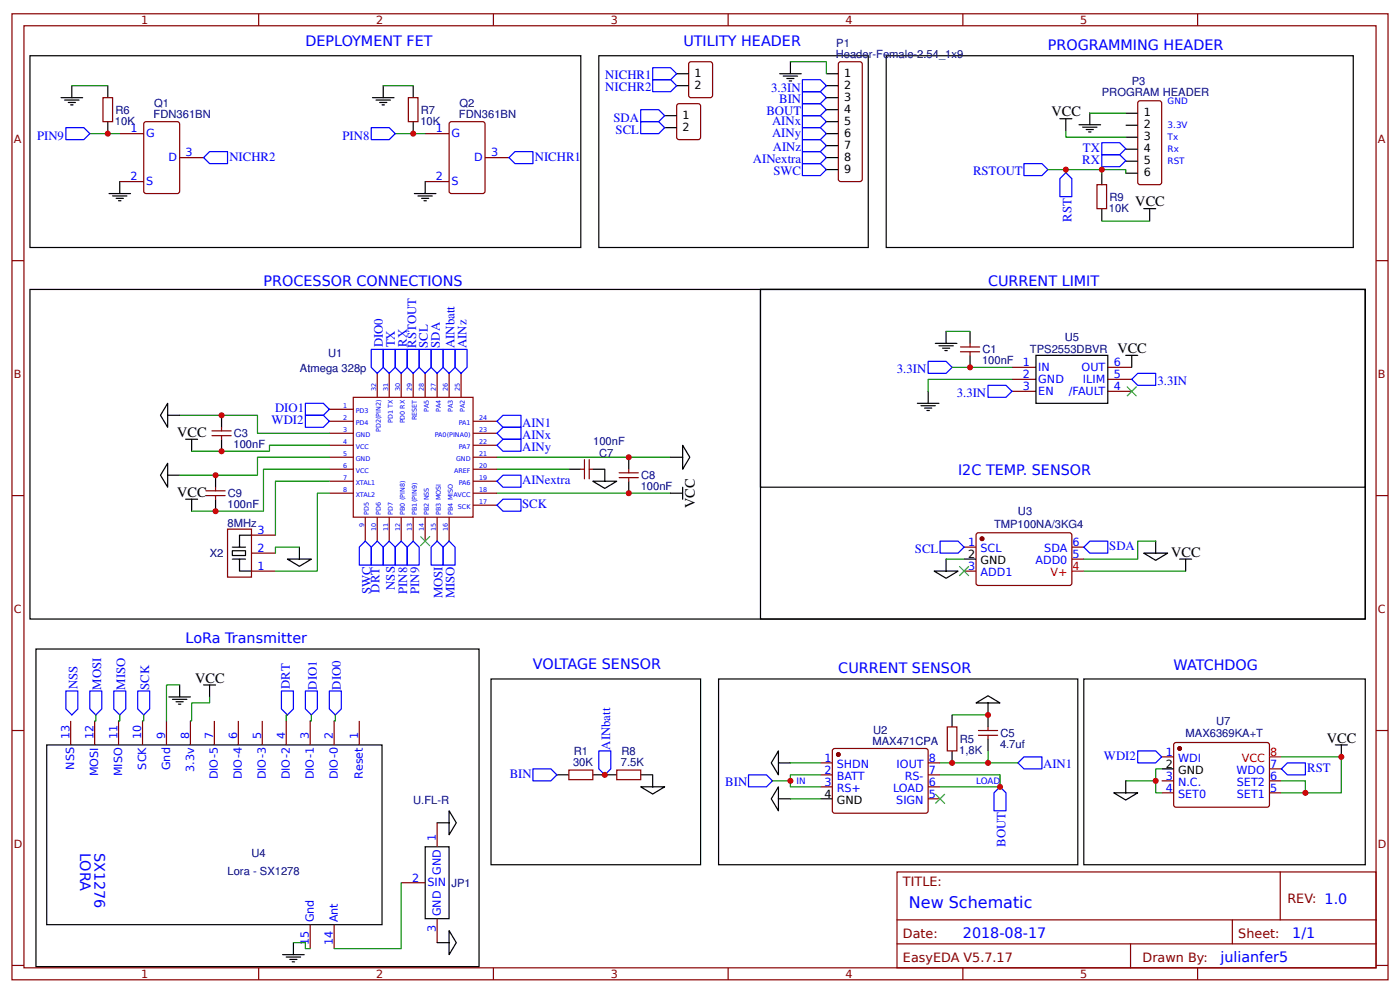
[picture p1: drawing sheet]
<svg xmlns="http://www.w3.org/2000/svg" width="309mm" height="219mm" viewBox="0 0 309 219" stroke-linecap="round" stroke-linejoin="round" font-family="sans-serif">
<g fill="none" stroke="#800" stroke-width=".26">
<path d="M2.6 3h304.1v213.3h-304.1zM5.3 5.7h298.7v208h-298.7zM57.1 3v2.7M109 3v2.7M152.4 13.7l4.5-.1 .5 .3v7.1l-.2 .5-4.5 .1-.5-.3-.1-7.1zM160.9 3v2.7M185.3 13.9l.4-.3h4.3l.4 .3 .1 .3v25.4l-.1 .2-.4 .3h-4.3l-.4-.3-.1-.2zM212.7 3v2.7M264.6 3v2.7M22.8 21.6h2.1v5.3h-2.1zM26.5 29.5h5.2M32 26.9h7.2l.4 .2 .1 15.1-.3 .5h-7.1l-.5-.2-.1-15.1z"/>
<path d="M39.7 34.8h5.3M90.2 21.6h2.1v5.3h-2.1zM93.9 29.5h5.3M99.5 26.9h7.1l.5 .2 .1 15.1-.3 .5h-7.2l-.4-.2-.1-15.1zM107.2 34.8h5.2M149.8 23l4.5-.1 .4 .2 .1 7.2-.3 .5h-4.5l-.4-.2-.1-7.2zM251.6 22.3l4.5-.1 .3 .1 .2 .5v17.4v.3l-.5 .3h-4.2l-.3-.1-.2-.5v-17.4zM2.6 57.5h2.7M26.5 40.1h5.2M93.9 40.1h5.3M242.4 40.8h2.1v5.3h-2.1zM304 57.5h2.7"/>
<path d="M212.2 76.6h4.2M212.2 77.7h4.2M214.3 75.8v.8M214.3 77.7v.7M46.8 95.1h4.3M46.8 96.2h4.3M48.9 94.3v.8M48.9 96.2v.8M72.8 90.4h5.3M72.8 93h5.3M72.8 95.6h5.3M72.8 98.3h5.3"/>
<path d="M78.1 87.7h26.4v26.5h-26.4zM83.3 82.4v5.3M86 82.4v5.3M88.6 82.4v5.3M91.3 82.4v5.3M93.9 82.4v5.3M96.6 82.4v5.3M99.2 82.4v5.3M101.9 82.4v5.3M104.5 93h5.3M104.5 95.6h5.3M104.5 98.3h5.3"/>
<path d="M223.6 81.1h5.3M223.6 83.7h5.3M223.6 86.4h5.3M244.7 81.1h5.3M244.7 83.7h5.3M244.7 86.4h5.3M2.6 109.4h2.7M45.5 109.4h4.2M45.5 108.3h4.2M47.6 107.6v.7M47.6 109.4v.8M50.3 116.8h5.3v10.6h-5.3z"/>
<path d="M55.6 118.1h5.3M72.8 100.9h5.3M72.8 103.6h5.3M72.8 106.2h5.3M72.8 108.9h5.3M80.7 114.2v5.3M83.3 114.2v5.3M86 114.2v5.3M88.6 114.2v5.3M91.3 114.2v5.3M93.9 114.2v5.3M96.6 114.2v5.3"/>
<path d="M99.2 114.2v5.3M104.5 100.9h5.3M104.5 103.6h5.3M104.5 106.2h5.3M104.5 108.9h5.3M104.5 111.5h5.3M128.3 103.6h.8M129.1 101.5v4.2M130.2 103.6h.8M130.2 101.5v4.2M136.8 104.4h4.2M136.8 105.4h4.2"/>
<path d="M138.9 103.6v.8M138.9 105.4v.8M215.7 117.9l.5-.3 20.3 .1 .3 .4-.1 10.9-.4 .2h-20.4l-.3-.5zM304 109.4h2.7M55.6 126.1h5.3M55.6 122.1h5.3M213 126.1h2.6M213 120.8h2.6M236.8 120.8h2.6M236.8 123.4h2.6M15.6 159.1v5.3M20.9 159.1v5.3"/>
<path d="M26.2 159.1v5.3M31.5 159.1v5.3M36.8 159.1v5.3M42.1 159.1v5.3M47.4 159.1v5.3M52.7 159.1v5.3M57.9 159.1v5.3M63.2 159.1v5.3M68.5 159.1v5.3M73.8 159.1v5.3M79.4 159.1v5.3M2.6 161.3h2.7"/>
<path d="M125.7 170h5.3v2.1h-5.3zM136.3 170h5.3v2.1h-5.3zM181.2 168.4h2.7M181.2 171.1h2.7M181.2 173.7h2.7M184 165.5l.4-.3 20.4 .1 .3 .5-.1 13.5-.5 .2-20.4-.1-.2-.4zM205.1 168.4h2.6M205.1 171.1h2.6M205.1 173.7h2.6M205.1 176.3h2.6M209.3 160.5h2.1v5.3h-2.1zM216.2 161.3h4.2"/>
<path d="M216.2 162.3h4.2M218.3 160.5v.8M218.3 162.3v.8M256.6 167.1h2.7M256.6 172.4h2.7M256.6 175h2.7M259.4 164.2l.4-.3 20.4 .1 .3 .4-.1 13.5-.5 .3-20.3-.1-.3-.4zM280.5 172.4h2.6M280.5 175h2.6M280.5 169.7h2.6M304 161.3h2.7M88.6 194.9h5.3"/>
<path d="M96.6 181.6v5.3M198.2 192.5h105.8v21.2h-105.8zM282.8 192.5v10.6M2.6 213.1h2.7M57.1 213.7v2.6M68.5 204.1v5.3M73.8 204.1v5.3M96.6 202.8v5.3M109 213.7v2.6M160.9 213.7v2.6M198.2 203.1h105.8M198.2 208.4h105.8"/>
<path d="M212.7 213.7v2.6M249.8 208.4v5.3M264.6 213.7v2.6M272.3 203.1v5.3M304 213.1h2.7"/>
</g>
<g fill="none" stroke="#080" stroke-width=".26">
<path d="M15.9 18.9h7.9M84.7 18.9h6.6M174.6 13.6h8v2.7M19.8 29.5h6.7M87.3 29.5h6.6M231.5 37.4h4v.8M235.5 29v1.3h13.2M235.5 37.4h7.9v.8M240.8 25h7.9M243.4 37.4h5.3v.8M243.4 48.8h10.6M209 73.2h5.3"/>
<path d="M39.7 91.7h17.2v3.9h15.9M72.8 98.3h-13.3v1.3h-17.2M210.3 81.1h13.3M223.6 83.7h-18.5v2.7M72.8 100.9h-15.9v4h-17.2M72.8 106.2h-11.9v11.9M72.8 103.6h-14.6v9.2h-15.9M72.8 108.9h-2.7v17.2h-9.2M109.8 100.9h38.4M109.8 108.9h38.4M109.8 103.6h15.9M255.3 119.5h-3.9v3.9h-12"/>
<path d="M66.1 120.8h-5.2v1.3M209 123.4h4M239.4 126.1h22.5M21.2 157.8v1.3h-.3M26.5 157.8v1.3h-.3M31.7 157.8v1.3h-.2M39.7 151.2h-2.9v7.9M46.3 153.9v1.3h-4v3.9h-.2M63.5 157.8h-.3v1.3M68.8 157.8v1.3h-.3M74.1 157.8v1.3h-.3M210.3 157.8h8"/>
<path d="M170.7 172.4h3.9M174.6 176.3h6.6M174.6 168.4h6.6M181.2 171.1h-6.6v2.6h6.6M207.7 171.1h13.2v2.6h-13.2M207.7 168.4h17.2M218.3 165.8v2.6M248.7 172.4h6.6v2.6h1.3M256.6 169.7h-1.3v2.7M283.1 172.4h5.3v2.6M283.1 167.1h13.2v7.9h-13.2M88.6 194.9v14.5h-14.8"/>
<path d="M64.8 208.1h2.7v1.3h1"/>
</g>
<g fill="none" stroke="#000" stroke-width=".26">
<path d="M6.6 12.3h121.7v42.3h-121.7zM15.9 18.9v2.7M23.8 18.9v2.7M84.7 18.9v2.7M91.3 18.9v2.7M132.3 12.3h59.5v42.3h-59.5zM149.5 16.3h2.6M149.5 18.9h2.6M172.2 16.3h4.8M173 16.8h3.2M173.8 17.3h1.6M174.4 17.9h.5"/>
<path d="M174.6 13.6v2.7M182.6 16.3h2.6M182.6 18.9h2.6M195.8 12.3h103.2v42.3h-103.2zM13.5 21.6h4.8M14.3 22.1h3.2M15.1 22.6h1.6M15.6 23.2h.5M23.8 26.9v2.6M82.3 21.6h4.7M83.1 22.1h3.2M83.9 22.6h1.6"/>
<path d="M84.4 23.2h.5M91.3 26.9v2.6M146.8 25.5h2.7M146.8 28.2h2.7M182.6 21.6h2.6M182.6 24.2h2.6M182.6 26.9h2.6M182.6 29.5h2.6M182.6 32.1h2.6M182.6 34.8h2.6M182.6 37.4h2.6M234.2 26.2h2.6"/>
<path d="M235.5 26.2v2.7M238.4 27.5h4.7M239.2 28.1h3.2M240 28.6h1.6M240.5 29.1h.5M240.8 24.9v2.6M243.4 38.2v2.7M248.7 25h2.7M248.7 27.6h2.7M248.7 30.3h2.7M248.7 32.9h2.7M248.7 35.6h2.7"/>
<path d="M248.7 38.2h2.7M24.1 42.7h4.7M24.9 43.3h3.1M25.7 43.8h1.6M26.2 44.3h.5M26.5 40.1v2.6M91.5 42.7h4.8M92.3 43.3h3.2M93.1 43.8h1.6M93.7 44.3h.5M93.9 40.1v2.6M243.4 46.2v2.6"/>
<path d="M252.7 46.1h2.6M254 46.1v2.6M6.6 63.9h295v72.8h-295zM168 63.9h133.6v72.8h-133.6zM168 63.9h133.6v43.7h-133.6zM206.6 75.8h4.8M207.4 76.3h3.2M208.2 76.9h1.6M208.8 77.4h.5M209 73.2v2.6M214.3 73.2v2.6M214.3 78.4v2.7"/>
<path d="M228.9 78.4h15.8v10.6h-15.8zM248.7 78.4h2.7M250 78.4v2.7M37 89v5.3l-1.5-2.6zM37 91.7h2.7M41 97h2.7M42.3 97v2.6M48.9 91.7v2.6M48.9 97v2.6M150.8 98.3l1.6 2.6-1.6 2.7zM202.7 89h4.7M203.5 89.6h3.1"/>
<path d="M204.3 90.1h1.5M204.8 90.6h.5M205.1 86.4v2.6M37 102.3v5.3l-1.5-2.7zM37 104.9h2.7M41 110.2h2.7M42.3 110.2v2.6M47.6 104.9v2.7M47.6 110.2v2.6M55.6 118.1h-2.7v2.7M125.7 103.6h2.6M131 106.2h5.3l-2.7 1.6z"/>
<path d="M131 103.6h2.6v2.6M138.9 100.9v2.7M138.9 106.2v2.7M148.2 100.9h2.6M148.2 108.9h2.6M150.8 107.6v2.6M255.3 119.5v2.6M51.3 121.6h2.9v1h-2.9zM51.3 120.8h2.9M51.3 123.4h2.9M52.9 123.4v2.7h2.7M63.5 123.4h5.3l-2.7 1.6z"/>
<path d="M66.1 120.8v2.6M206.4 126.1h5.3l-2.7 1.6zM209 123.4v2.7M213 123.4h2.6M252.7 122.1h5.3l-2.7 1.6zM260.6 123.4h2.7M261.9 123.4v2.7M7.9 143.3h97.9v70.1h-97.9zM37.3 153.9h4.8M38.1 154.4h3.2M38.9 154.9h1.6M39.4 155.4h.6"/>
<path d="M39.7 151.2v2.7M45 151.2h2.6M46.3 151.2v2.7M108.5 149.9h46.3v41h-46.3zM158.7 149.9h79.4v41h-79.4zM210.3 157.8v2.7M215.6 155.2l2.7-1.6 2.6 1.6zM218.3 155.2v5.3M239.4 149.9h62.2v41h-62.2zM10.3 164.4h74.1v39.7h-74.1zM99.2 179l1.6 2.6-1.6 2.7zM123 171.1h2.7"/>
<path d="M131 171.1h5.3M141.6 173.7h5.2l-2.6 1.6zM141.6 171.1h2.6v2.6M172 173.7v5.3l-1.6-2.7zM172 165.8v5.3l-1.6-2.7zM172 176.3h2.6M172 168.4h2.6M181.2 176.3h2.7M210.3 165.8v2.6M218.3 163.1v2.7M246.1 175h5.3l-2.7 1.6zM248.7 172.4v2.6"/>
<path d="M256.6 169.7h2.7M295 164.4h2.7M296.3 164.4v2.7M93.9 186.9h5.3v15.9h-5.3zM96.6 181.6h2.6M62.4 210.7h4.8M63.2 211.3h3.2M64 211.8h1.6M64.6 212.3h.5M64.8 208.1v2.6M96.6 208.1h2.6M99.2 205.4l1.6 2.7-1.6 2.6z"/>
</g>
<g fill="#800" stroke="#800" stroke-width=".26">
<circle cx="185.2" cy="166.6" r=".4"/>
<circle cx="260.6" cy="165.2" r=".4"/>
<circle cx="217" cy="118.9" r=".4"/>
</g>
<g fill="none" stroke="#00f" stroke-width=".26">
<path d="M144.2 14.9h4l1.3 1.4-1.3 1.3h-4zM144.2 17.6h4l1.3 1.3-1.3 1.3h-4zM177.3 17.6h3.9l1.4 1.3-1.4 1.3h-3.9zM14.6 28.2h3.9l1.3 1.3-1.3 1.3h-3.9zM45 34.8l1.3-1.3h4v2.6h-4zM82 28.2h4l1.3 1.3-1.3 1.3h-4zM112.4 34.8l1.4-1.3h3.9v2.6h-3.9zM141.6 24.2h3.9l1.3 1.3-1.3 1.4h-3.9zM141.6 26.9h3.9l1.3 1.3-1.3 1.3h-3.9zM177.3 36.1h3.9l1.4 1.3-1.4 1.4h-3.9zM177.3 20.2h3.9l1.4 1.4-1.4 1.3h-3.9zM177.3 22.9h3.9l1.4 1.3-1.4 1.3h-3.9z"/>
<path d="M177.3 28.2h3.9l1.4 1.3-1.4 1.3h-3.9zM177.3 25.5h3.9l1.4 1.4-1.4 1.3h-3.9zM177.3 30.8h3.9l1.4 1.3-1.4 1.4h-3.9zM177.3 33.5h3.9l1.4 1.3-1.4 1.3h-3.9zM226.2 36.1h4l1.3 1.3-1.3 1.4h-4zM235.5 38.1l1.3 1.3v4h-2.6v-4zM243.4 34.2h4l1.3 1.3-1.3 1.3h-4zM243.4 31.5h4l1.3 1.3-1.3 1.4h-4zM82 77.1h2.7v4l-1.4 1.3-1.3-1.3zM84.7 77.1h2.6v4l-1.3 1.3-1.3-1.3zM87.3 77.1h2.7v4l-1.4 1.3-1.3-1.3zM90 77.1h2.6v4l-1.3 1.3-1.3-1.3z"/>
<path d="M92.6 77.1h2.6v4l-1.3 1.3-1.3-1.3zM95.2 77.1h2.7v4l-1.3 1.3-1.4-1.3zM97.9 77.1h2.6v4l-1.3 1.3-1.3-1.3zM100.5 77.1h2.7v4l-1.3 1.3-1.4-1.3zM205.1 79.8h3.9l1.3 1.3-1.3 1.3h-3.9zM67.5 91.7h3.9l1.4 1.3-1.4 1.3h-3.9zM67.5 89h3.9l1.4 1.4-1.4 1.3h-3.9zM111.1 91.7h4v2.6h-4l-1.3-1.3zM111.1 94.3h4v2.7h-4l-1.3-1.4zM111.1 97h4v2.6h-4l-1.3-1.3zM218.3 85.1h3.9l1.4 1.3-1.4 1.3h-3.9zM251.4 82.4h3.9v2.7h-3.9l-1.4-1.4z"/>
<path d="M80.7 119.5l1.3 1.3v4h-2.6v-4zM88.6 119.5l1.4 1.3v4h-2.7v-4zM91.3 119.5l1.3 1.3v4h-2.6v-4zM96.6 119.5l1.3 1.3v4h-2.7v-4zM99.2 119.5l1.3 1.3v4h-2.6v-4zM109.8 106.2l1.3-1.3h4v2.7h-4zM111.1 110.2h4v2.6h-4l-1.3-1.3zM207.7 119.5h4l1.3 1.3-1.3 1.3h-4zM82 120.8l1.3-1.3 1.4 1.3v4h-2.7zM84.7 120.8l1.3-1.3 1.3 1.3v4h-2.6zM239.4 120.8l1.4-1.3h3.9v2.6h-3.9zM14.6 152.5h2.6v4l-1.3 1.3-1.3-1.3z"/>
<path d="M19.8 152.5h2.7v4l-1.3 1.3-1.4-1.3zM25.1 152.5h2.7v4l-1.3 1.3-1.4-1.3zM30.4 152.5h2.7v4l-1.4 1.3-1.3-1.3zM62.2 152.5h2.6v4l-1.3 1.3-1.3-1.3zM67.5 152.5h2.6v4l-1.3 1.3-1.3-1.3zM72.8 152.5h2.6v4l-1.3 1.3-1.3-1.3zM117.7 169.7h4l1.3 1.4-1.3 1.3h-4zM132.3 165.8h2.6v3.9l-1.3 1.4-1.3-1.4zM165.4 171.1h3.9l1.4 1.3-1.4 1.3h-3.9zM220.9 173.7l1.3 1.3v4h-2.6v-4zM226.2 167.1h4v2.6h-4l-1.3-1.3zM251.4 165.8h3.9l1.3 1.3-1.3 1.3h-3.9z"/>
<path d="M283.1 169.7l1.3-1.3h4v2.7h-4z"/>
</g>
<path d="M236.8 126.1h2.6M280.5 167.1h2.6" fill="none" stroke="#f00" stroke-width=".26"/>
<g fill="#000" stroke="#3c3" stroke-width=".26">
<path d="M249 85.3l2.1 2.1zM251.1 85.3l-2.1 2.1z"/>
<path d="M92.9 118.4l2.1 2.1zM95 118.4l-2.1 2.1z"/>
<path d="M211.9 125l2.1 2.1zM214 125l-2.1 2.1z"/>
<path d="M206.6 175.3l2.2 2.1zM208.8 175.3l-2.2 2.1z"/>
</g>
<g fill="#c00">
<circle cx="138.9" cy="108.9" r=".66"/>
<circle cx="138.9" cy="100.9" r=".66"/>
<circle cx="91.3" cy="29.5" r=".66"/>
<circle cx="296.3" cy="167.1" r=".66"/>
<circle cx="255.3" cy="172.4" r=".66"/>
<circle cx="133.6" cy="171.1" r=".66"/>
<circle cx="174.6" cy="172.4" r=".66"/>
<circle cx="218.3" cy="168.4" r=".66"/>
<circle cx="210.3" cy="168.4" r=".66"/>
<circle cx="243.4" cy="37.4" r=".66"/>
<circle cx="218.3" cy="157.8" r=".66"/>
<circle cx="47.6" cy="104.9" r=".66"/>
<circle cx="48.9" cy="91.7" r=".66"/>
<circle cx="220.9" cy="173.7" r=".66"/>
<circle cx="23.8" cy="29.5" r=".66"/>
<circle cx="288.4" cy="175" r=".66"/>
<circle cx="235.5" cy="37.4" r=".66"/>
<circle cx="47.6" cy="112.8" r=".66"/>
<circle cx="48.9" cy="99.6" r=".66"/>
<circle cx="214.3" cy="81.1" r=".66"/>
</g>
<text font-size="3.5" fill="#00f" x="200.8" y="200.4">New Schematic</text>
<g font-size="3.2" fill="#00f">
<text x="67.5" y="10.2">DEPLOYMENT FET</text>
<text x="151" y="10.2">UTILITY HEADER</text>
<text x="231.5" y="11">PROGRAMMING HEADER</text>
<text x="58.2" y="63.1">PROCESSOR CONNECTIONS</text>
<text x="218.3" y="63.2">CURRENT LIMIT</text>
<text x="211.7" y="104.9">I2C TEMP. SENSOR</text>
<text x="41" y="141.9">LoRa Transmitter</text>
<text x="117.7" y="147.8">VOLTAGE SENSOR</text>
<text x="185.2" y="148.6">CURRENT SENSOR</text>
<text x="259.3" y="147.8">WATCHDOG</text>
<text x="17.7" y="188.3" transform="rotate(90 17.7 188.3)">LORA</text>
<text x="20.9" y="188.3" transform="rotate(90 20.9 188.3)">SX1276</text>
<text x="212.7" y="207">2018-08-17</text>
<text x="285.5" y="207">1/1</text>
<text x="269.6" y="212.3">julianfer5</text>
</g>
<g font-size="3.2">
<text x="232.3" y="25.7">VCC</text>
<text x="250.8" y="45.5">VCC</text>
<text x="246.9" y="77.9">VCC</text>
<text x="39.2" y="96.4">VCC</text>
<text x="39.2" y="109.7">VCC</text>
<text x="153.5" y="112.2" transform="rotate(-90 153.5 112.2)">VCC</text>
<text x="258.8" y="122.9">VCC</text>
<text x="43.1" y="150.7">VCC</text>
<text x="293.2" y="163.9">VCC</text>
</g>
<g font-size="2.8" fill="#00f">
<text x="133.7" y="17.5">NICHR1</text>
<text x="133.7" y="20.1">NICHR2</text>
<text x="170.4" y="20.2">3.3IN</text>
<text x="172.1" y="22.8">BIN</text>
<text x="135.5" y="26.9">SDA</text>
<text x="136" y="29.5">SCL</text>
<text x="169.3" y="25.4">BOUT</text>
<text x="170.6" y="27.6">AINx</text>
<text x="8.2" y="30.8">PIN9</text>
<text x="50.7" y="35.4">NICHR2</text>
<text x="75.7" y="30.8">PIN8</text>
<text x="118.1" y="35.4">NICHR1</text>
<text x="166.3" y="36">AINextra</text>
<text x="170.6" y="30.2">AINy</text>
<text x="170.7" y="33.3">AINz</text>
<text x="239.2" y="33.5">TX</text>
<text x="170.9" y="38.7">SWC</text>
<text x="215" y="38.7">RSTOUT</text>
<text x="239.1" y="36.1">RX</text>
<text x="236.7" y="49" transform="rotate(-90 236.7 49)">RST</text>
<text x="84.6" y="76.7" transform="rotate(-90 84.6 76.7)">DIO0</text>
<text x="87.2" y="76.7" transform="rotate(-90 87.2 76.7)">TX</text>
<text x="89.8" y="76.6" transform="rotate(-90 89.8 76.6)">RX</text>
<text x="91.9" y="76.7" transform="rotate(-90 91.9 76.7)">RSTOUT</text>
<text x="94.5" y="76.7" transform="rotate(-90 94.5 76.7)">SCL</text>
<text x="97.1" y="76.8" transform="rotate(-90 97.1 76.8)">SDA</text>
<text x="100.4" y="76.9" transform="rotate(-90 100.4 76.9)">AINbatt</text>
<text x="103" y="76.9" transform="rotate(-90 103 76.9)">AINz</text>
<text x="198.1" y="82.4">3.3IN</text>
<text x="211.4" y="87.7">3.3IN</text>
<text x="255.7" y="85.1">3.3IN</text>
<text x="60" y="93.6">WDI2</text>
<text x="60.8" y="91">DIO1</text>
<text x="115.4" y="94.2">AIN1</text>
<text x="115.4" y="96.8">AINx</text>
<text x="115.4" y="99.5">AINy</text>
<text x="115.4" y="106.9">AINextra</text>
<text x="115.4" y="112.2">SCK</text>
<text x="202.1" y="122.1">SCL</text>
<text x="245.1" y="121.3">SDA</text>
<text x="81.9" y="131.1" transform="rotate(-90 81.9 131.1)">SWC</text>
<text x="83.9" y="130.8" transform="rotate(-90 83.9 130.8)">DRT</text>
<text x="87.2" y="130.2" transform="rotate(-90 87.2 130.2)">NSS</text>
<text x="90" y="131.1" transform="rotate(-90 90 131.1)">PIN8</text>
<text x="92.6" y="131.1" transform="rotate(-90 92.6 131.1)">PIN9</text>
<text x="97.8" y="132.1" transform="rotate(-90 97.8 132.1)">MOSI</text>
<text x="100.4" y="132.1" transform="rotate(-90 100.4 132.1)">MISO</text>
<text x="17.1" y="152.2" transform="rotate(-90 17.1 152.2)">NSS</text>
<text x="22.4" y="152.2" transform="rotate(-90 22.4 152.2)">MOSI</text>
<text x="27.7" y="152.2" transform="rotate(-90 27.7 152.2)">MISO</text>
<text x="33" y="152.3" transform="rotate(-90 33 152.3)">SCK</text>
<text x="64" y="152.1" transform="rotate(-90 64 152.1)">DRT</text>
<text x="70" y="152.2" transform="rotate(-90 70 152.2)">DIO1</text>
<text x="75.3" y="152.2" transform="rotate(-90 75.3 152.2)">DIO0</text>
<text x="134.8" y="165.5" transform="rotate(-90 134.8 165.5)">AINbatt</text>
<text x="243.9" y="167.7">WDI2</text>
<text x="112.6" y="171.8">BIN</text>
<text x="160.2" y="173.6">BIN</text>
<text x="230.5" y="169.6">AIN1</text>
<text x="288.8" y="170.4">RST</text>
<text x="222.1" y="186.9" transform="rotate(-90 222.1 186.9)">BOUT</text>
</g>
<g font-size="2.8" fill="#800">
<text x="199.5" y="195.7">TITLE:</text>
<text x="284.4" y="199.4">REV: 1.0</text>
<text x="199.5" y="207">Date:</text>
<text x="273.6" y="207">Sheet:</text>
<text x="199.5" y="212.3">EasyEDA V5.7.17</text>
<text x="252.4" y="212.3">Drawn By:</text>
</g>
<g font-size="2.5" fill="#800">
<text x="31.2" y="5.3">1</text>
<text x="83.1" y="5.3">2</text>
<text x="134.9" y="5.3">3</text>
<text x="186.8" y="5.3">4</text>
<text x="238.7" y="5.3">5</text>
<text x="3" y="31.6">A</text>
<text x="304.4" y="31.6">A</text>
<text x="3" y="83.5">B</text>
<text x="304.4" y="83.5">B</text>
<text x="3" y="135.3">C</text>
<text x="304.4" y="135.3">C</text>
<text x="3" y="187.2">D</text>
<text x="304.4" y="187.2">D</text>
<text x="31.2" y="215.9">1</text>
<text x="83.1" y="215.9">2</text>
<text x="134.9" y="215.9">3</text>
<text x="186.8" y="215.9">4</text>
<text x="238.7" y="215.9">5</text>
</g>
<g font-size="2.5" fill="#000080">
<text x="184.8" y="10.4">P1</text>
<text x="184.7" y="12.8">Header-Female-2.54_1x9</text>
<text x="34.1" y="23.6">Q1</text>
<text x="101.5" y="23.6">Q2</text>
<text x="243.4" y="21.2">PROGRAM HEADER</text>
<text x="250" y="18.8">P3</text>
<text x="25.4" y="27.5">10K</text>
<text x="25.5" y="25.1">R6</text>
<text x="33.9" y="26.1">FDN361BN</text>
<text x="92.9" y="27.5">10K</text>
<text x="93" y="25.1">R7</text>
<text x="101.4" y="26.1">FDN361BN</text>
<text x="245" y="46.7">10K</text>
<text x="245.1" y="44.3">R9</text>
<text x="217" y="78">C1</text>
<text x="235.2" y="75.3">U5</text>
<text x="66.3" y="82.1">Atmega 328p</text>
<text x="72.5" y="78.7">U1</text>
<text x="217" y="80.4">100nF</text>
<text x="227.5" y="78">TPS2553DBVR</text>
<text x="51.6" y="98.9">100nF</text>
<text x="51.7" y="96.5">C3</text>
<text x="131.1" y="98.2">100nF</text>
<text x="132.4" y="100.8">C7</text>
<text x="141.6" y="105.8">C8</text>
<text x="50.3" y="112.1">100nF</text>
<text x="50.3" y="109.7">C9</text>
<text x="141.6" y="108.2">100nF</text>
<text x="224.9" y="113.8">U3</text>
<text x="50.3" y="116.4">8MHz</text>
<text x="219.6" y="116.5">TMP100NA/3KG4</text>
<text x="46.4" y="123">X2</text>
<text x="268.7" y="160.1">U7</text>
<text x="126.7" y="166.8">R1</text>
<text x="137.3" y="166.8">R8</text>
<text x="192.7" y="164.4">MAX471CPA</text>
<text x="192.9" y="162">U2</text>
<text x="211.9" y="166.4">1,8K</text>
<text x="212.1" y="164">R5</text>
<text x="220.9" y="165.1">4.7uf</text>
<text x="221" y="162.6">C5</text>
<text x="261.9" y="162.7">MAX6369KA+T</text>
<text x="126.6" y="169.2">30K</text>
<text x="137.2" y="169.2">7.5K</text>
<text x="91.3" y="177.5">U.FL-R</text>
<text x="55.6" y="189.1">U4</text>
<text x="50.3" y="193.1">Lora - SX1278</text>
<text x="99.8" y="195.7">JP1</text>
</g>
<g font-size="2.5">
<text x="153.5" y="17.1">1</text>
<text x="186.5" y="17.1">1</text>
<text x="153.5" y="19.7">2</text>
<text x="186.5" y="19.7">2</text>
<text x="186.5" y="22.4">3</text>
<text x="150.8" y="26.3">1</text>
<text x="150.8" y="29">2</text>
<text x="186.5" y="25">4</text>
<text x="186.5" y="27.6">5</text>
<text x="252.7" y="25.7">1</text>
<text x="252.7" y="28.3">2</text>
<text x="186.5" y="30.3">6</text>
<text x="186.5" y="32.9">7</text>
<text x="186.5" y="35.6">8</text>
<text x="252.7" y="31">3</text>
<text x="252.7" y="33.6">4</text>
<text x="186.5" y="38.2">9</text>
<text x="252.7" y="36.3">5</text>
<text x="252.7" y="38.9">6</text>
<text x="213.9" y="123.2">2</text>
<text x="216.6" y="124.5">GND</text>
<text x="257.6" y="169.5">2</text>
<text x="260.3" y="170.8">GND</text>
<text x="182.2" y="176.1">4</text>
<text x="184.9" y="177.4">GND</text>
</g>
<g font-size="2.5" fill="#00f">
<text x="28.9" y="29.2">1</text>
<text x="96.3" y="29.2">1</text>
<text x="32.3" y="30.3">G</text>
<text x="37.3" y="35.6">D</text>
<text x="41" y="34.5">3</text>
<text x="99.7" y="30.3">G</text>
<text x="104.7" y="35.6">D</text>
<text x="108.5" y="34.5">3</text>
<text x="28.9" y="39.8">2</text>
<text x="32.3" y="40.9">S</text>
<text x="96.3" y="39.8">2</text>
<text x="99.7" y="40.9">S</text>
<text x="226" y="80.8">1</text>
<text x="226" y="83.5">2</text>
<text x="229.4" y="81.9">IN</text>
<text x="238.9" y="81.9">OUT</text>
<text x="246.1" y="83.5">5</text>
<text x="246.1" y="80.8">6</text>
<text x="226" y="86.1">3</text>
<text x="229.4" y="84.5">GND</text>
<text x="229.4" y="87.2">EN</text>
<text x="236.1" y="87.2">/FAULT</text>
<text x="239.2" y="84.5">ILIM</text>
<text x="246.1" y="86.1">4</text>
<text x="56.9" y="117.9">3</text>
<text x="56.9" y="125.8">1</text>
<text x="56.9" y="121.8">2</text>
<text x="213.9" y="120.5">1</text>
<text x="213.9" y="125.8">3</text>
<text x="216.6" y="121.8">SCL</text>
<text x="228.8" y="124.5">ADD0</text>
<text x="230.7" y="121.8">SDA</text>
<text x="236.9" y="123.2">5</text>
<text x="236.9" y="120.5">6</text>
<text x="216.6" y="127.1">ADD1</text>
<text x="15.3" y="163.1" transform="rotate(-90 15.3 163.1)">13</text>
<text x="20.6" y="163.1" transform="rotate(-90 20.6 163.1)">12</text>
<text x="25.9" y="163.1" transform="rotate(-90 25.9 163.1)">11</text>
<text x="31.2" y="163.1" transform="rotate(-90 31.2 163.1)">10</text>
<text x="36.5" y="163.1" transform="rotate(-90 36.5 163.1)">9</text>
<text x="41.8" y="163.1" transform="rotate(-90 41.8 163.1)">8</text>
<text x="47.1" y="163.1" transform="rotate(-90 47.1 163.1)">7</text>
<text x="52.4" y="163.1" transform="rotate(-90 52.4 163.1)">6</text>
<text x="57.7" y="163.1" transform="rotate(-90 57.7 163.1)">5</text>
<text x="63" y="163.1" transform="rotate(-90 63 163.1)">4</text>
<text x="68.3" y="163.1" transform="rotate(-90 68.3 163.1)">3</text>
<text x="73.6" y="163.1" transform="rotate(-90 73.6 163.1)">2</text>
<text x="79.1" y="163.1" transform="rotate(-90 79.1 163.1)">1</text>
<text x="257.6" y="166.8">1</text>
<text x="16.4" y="170" transform="rotate(-90 16.4 170)">NSS</text>
<text x="21.7" y="171.3" transform="rotate(-90 21.7 171.3)">MOSI</text>
<text x="27" y="171.3" transform="rotate(-90 27 171.3)">MISO</text>
<text x="32.3" y="169.9" transform="rotate(-90 32.3 169.9)">SCK</text>
<text x="37.6" y="170" transform="rotate(-90 37.6 170)">Gnd</text>
<text x="42.9" y="170.4" transform="rotate(-90 42.9 170.4)">3.3v</text>
<text x="48.2" y="172.1" transform="rotate(-90 48.2 172.1)">DIO-5</text>
<text x="53.4" y="172.1" transform="rotate(-90 53.4 172.1)">DIO-4</text>
<text x="58.7" y="172.1" transform="rotate(-90 58.7 172.1)">DIO-3</text>
<text x="64" y="172.1" transform="rotate(-90 64 172.1)">DIO-2</text>
<text x="69.3" y="172.1" transform="rotate(-90 69.3 172.1)">DIO-1</text>
<text x="74.6" y="172.1" transform="rotate(-90 74.6 172.1)">DIO-0</text>
<text x="80.2" y="171.9" transform="rotate(-90 80.2 171.9)">Reset</text>
<text x="182.2" y="168.1">1</text>
<text x="182.2" y="170.8">2</text>
<text x="182.2" y="173.4">3</text>
<text x="184.9" y="169.5">SHDN</text>
<text x="184.9" y="172.1">BATT</text>
<text x="198.1" y="169.5">IOUT</text>
<text x="199.9" y="172.1">RS-</text>
<text x="205.2" y="173.4">6</text>
<text x="205.2" y="170.8">7</text>
<text x="205.2" y="168.1">8</text>
<text x="257.6" y="172.1">3</text>
<text x="260.3" y="168.1">WDI</text>
<text x="260.3" y="173.4">N.C.</text>
<text x="273.2" y="170.8">WDO</text>
<text x="273.3" y="173.4">SET2</text>
<text x="280.6" y="172.1">6</text>
<text x="280.6" y="169.5">7</text>
<text x="184.9" y="174.8">RS+</text>
<text x="197.3" y="174.8">LOAD</text>
<text x="198" y="177.4">SIGN</text>
<text x="205.2" y="176.1">5</text>
<text x="257.6" y="174.8">4</text>
<text x="260.3" y="176.1">SET0</text>
<text x="273.3" y="176.1">SET1</text>
<text x="280.6" y="174.8">5</text>
<text x="96.3" y="185.6" transform="rotate(-90 96.3 185.6)">1</text>
<text x="91" y="194.6">2</text>
<text x="94.5" y="195.7">SIN</text>
<text x="97.4" y="193.1" transform="rotate(-90 97.4 193.1)">GND</text>
<text x="69.3" y="203.6" transform="rotate(-90 69.3 203.6)">Gnd</text>
<text x="74.6" y="203.6" transform="rotate(-90 74.6 203.6)">Ant</text>
<text x="97.4" y="202.3" transform="rotate(-90 97.4 202.3)">GND</text>
<text x="68.3" y="208.6" transform="rotate(-90 68.3 208.6)">15</text>
<text x="73.6" y="208.6" transform="rotate(-90 73.6 208.6)">14</text>
<text x="96.3" y="205.7" transform="rotate(-90 96.3 205.7)">3</text>
</g>
<g font-size="2.5" fill="#f00">
<text x="236.9" y="125.8">4</text>
<text x="232.1" y="127.1">V+</text>
<text x="280.6" y="166.8">8</text>
<text x="274.3" y="168.1">VCC</text>
</g>
<g font-size="1.9" fill="#00f">
<text x="258" y="22.9">GND</text>
<text x="258" y="28.2">3.3V</text>
<text x="258" y="33.5">Rx</text>
<text x="258" y="30.8">Tx</text>
<text x="258" y="36.1">RST</text>
<text x="176" y="173">IN</text>
<text x="215.7" y="173">LOAD</text>
</g>
<g font-size="1.4" fill="#00f">
<text x="83.1" y="86.4" transform="rotate(-90 83.1 86.4)">32</text>
<text x="85.7" y="86.4" transform="rotate(-90 85.7 86.4)">31</text>
<text x="88.4" y="86.4" transform="rotate(-90 88.4 86.4)">30</text>
<text x="91" y="86.4" transform="rotate(-90 91 86.4)">29</text>
<text x="93.7" y="86.4" transform="rotate(-90 93.7 86.4)">28</text>
<text x="96.3" y="86.4" transform="rotate(-90 96.3 86.4)">27</text>
<text x="99" y="86.4" transform="rotate(-90 99 86.4)">26</text>
<text x="101.6" y="86.4" transform="rotate(-90 101.6 86.4)">25</text>
<text x="75.8" y="90.1">1</text>
<text x="75.8" y="92.7">2</text>
<text x="75.8" y="95.4">3</text>
<text x="78.6" y="91.1">PD3</text>
<text x="78.6" y="93.8">PD4</text>
<text x="84.1" y="95.4" transform="rotate(-90 84.1 95.4)">PD2(PIN2)</text>
<text x="86.8" y="93.4" transform="rotate(-90 86.8 93.4)">PD1 TX</text>
<text x="89.4" y="93.5" transform="rotate(-90 89.4 93.5)">PD0 RX</text>
<text x="92.1" y="92.8" transform="rotate(-90 92.1 92.8)">RESET</text>
<text x="94.7" y="90.9" transform="rotate(-90 94.7 90.9)">PA5</text>
<text x="97.4" y="90.9" transform="rotate(-90 97.4 90.9)">PA4</text>
<text x="100" y="90.9" transform="rotate(-90 100 90.9)">PA3</text>
<text x="101.4" y="93.8">PA1</text>
<text x="102.7" y="90.9" transform="rotate(-90 102.7 90.9)">PA2</text>
<text x="105.8" y="95.4">23</text>
<text x="105.8" y="92.7">24</text>
<text x="75.8" y="98">4</text>
<text x="75.8" y="100.7">5</text>
<text x="78.6" y="96.4">GND</text>
<text x="78.6" y="99.1">VCC</text>
<text x="78.6" y="101.7">GND</text>
<text x="96.1" y="96.4">PA0(PINA0)</text>
<text x="100.7" y="101.7">GND</text>
<text x="101.4" y="99.1">PA7</text>
<text x="105.8" y="100.7">21</text>
<text x="105.8" y="98">22</text>
<text x="75.8" y="103.3">6</text>
<text x="75.8" y="106">7</text>
<text x="78.6" y="104.4">VCC</text>
<text x="78.6" y="107">XTAL1</text>
<text x="100.3" y="104.4">AREF</text>
<text x="101.4" y="107">PA6</text>
<text x="105.8" y="106">19</text>
<text x="105.8" y="103.3">20</text>
<text x="75.8" y="108.6">8</text>
<text x="78.6" y="109.7">XTAL2</text>
<text x="81.5" y="113.6" transform="rotate(-90 81.5 113.6)">PD5</text>
<text x="84.1" y="113.6" transform="rotate(-90 84.1 113.6)">PD6</text>
<text x="86.8" y="113.6" transform="rotate(-90 86.8 113.6)">PD7</text>
<text x="89.4" y="113.6" transform="rotate(-90 89.4 113.6)">PB0 (PIN8)</text>
<text x="92.1" y="113.6" transform="rotate(-90 92.1 113.6)">PB1(PIN9)</text>
<text x="94.7" y="113.6" transform="rotate(-90 94.7 113.6)">PB2 NSS</text>
<text x="97.4" y="113.6" transform="rotate(-90 97.4 113.6)">PB3 MOSI</text>
<text x="100" y="113.6" transform="rotate(-90 100 113.6)">PB4 MISO</text>
<text x="100.2" y="109.7">AVCC</text>
<text x="101.2" y="112.3">SCK</text>
<text x="105.8" y="111.3">17</text>
<text x="105.8" y="108.6">18</text>
<text x="80.4" y="116.4" transform="rotate(-90 80.4 116.4)">9</text>
<text x="83.1" y="117.3" transform="rotate(-90 83.1 117.3)">10</text>
<text x="85.7" y="117.3" transform="rotate(-90 85.7 117.3)">11</text>
<text x="88.4" y="117.3" transform="rotate(-90 88.4 117.3)">12</text>
<text x="91" y="117.3" transform="rotate(-90 91 117.3)">13</text>
<text x="93.7" y="117.3" transform="rotate(-90 93.7 117.3)">14</text>
<text x="96.3" y="117.3" transform="rotate(-90 96.3 117.3)">15</text>
<text x="99" y="117.3" transform="rotate(-90 99 117.3)">16</text>
</g>
</svg>
